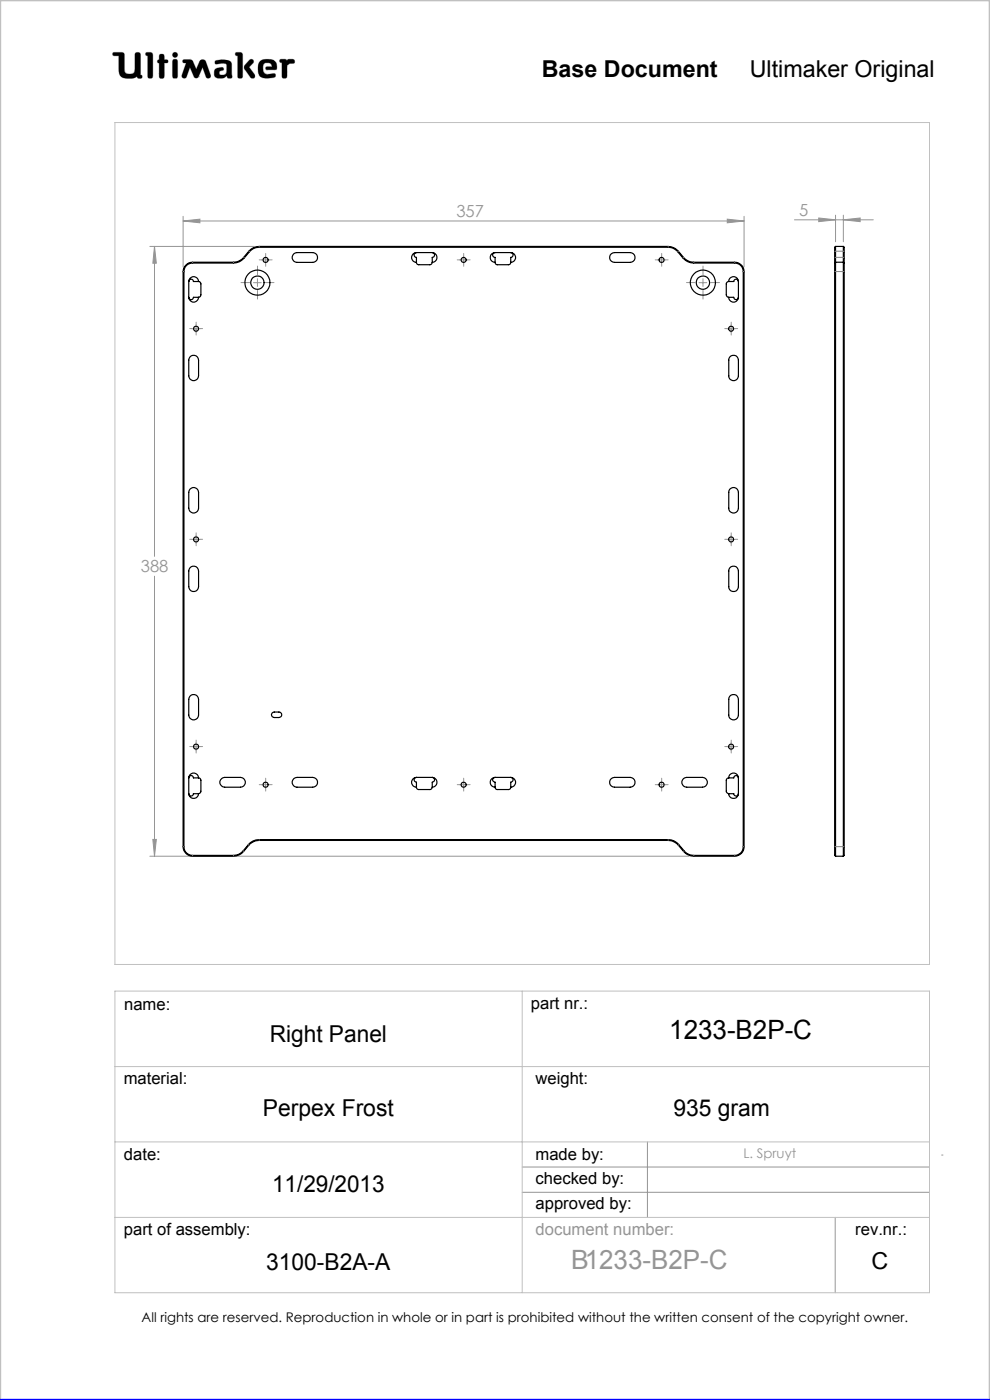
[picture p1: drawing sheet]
<svg xmlns="http://www.w3.org/2000/svg" width="210mm" height="297mm" viewBox="0 0 210 297" stroke-linecap="round" stroke-linejoin="round" font-family="sans-serif">
<g fill="none" stroke="#c0c0c0" stroke-width=".21">
<path d="M24 11.1h1.9l.4 .3 .2 3.9a1.51 1.51 0 0 0 2 0l.2-4a.77 .77 0 0 1 1 0l.1 4.6 .3 .1a.39 .39 0 0 1-.3 .6l-.6-.1-.1-.3a3.8 3.8 0 0 1-3 .3l-.6-.5-.2-.6-.1-3.6h-1a.39 .39 0 0 1-.3-.2 .39 .39 0 0 1 .1-.5zM31 11.1l1.2 .1 .2 .4-.1 4.8a.6 .6 0 0 1-.6 .2 .6 .6 0 0 1-.4-.5v-4.3l-.4-.1zM33.8 12.7v-1.1a.6 .6 0 0 1 .7-.1 .6 .6 0 0 1 .4 .5v.7h.6a.37 .37 0 0 1 0 .6l-.6 .1-.1 3.1a.6 .6 0 0 1-.6 .1 .6 .6 0 0 1-.4-.5v-2.7M33.8 12.7h.1M33.8 13.4h.1M33.8 15.7h.1M33.8 12.7h-.3l-.1 .3v.2l.4 .2M36.7 11.3l.4-.2 .4 .2 .2 .3-.2 .4-.4 .2-.4-.2-.1-.4zM36.8 12.6h.7l.2 .5v3l-.2 .5h-.7l-.2-.5v-3zM38.9 12.7h1.6l.5 .4 .6 1.6 .7-1.6 .5-.4 .6 .1 1.3 3.1-.1 .5a.53 .53 0 0 1-.5 .2 .53 .53 0 0 1-.4-.3l-.7-2-1 2.1-.4 .2-.4-.2-.9-2.1-.7 2a.54 .54 0 0 1-.5 .3 .54 .54 0 0 1-.5-.2v-.5l.9-2.5-.7-.2zM42.1 16.3h.1M45.6 12.9a3.7 3.7 0 0 1 3.4 .3l.1 .5 .1 2.7a.64 .64 0 0 1-1-.2l-.1-.1a1.93 1.93 0 0 1-2.5 .2 1.32 1.32 0 0 1 .4-1.8l1-.2 .3 .1 .1 .2v.3a.73 .73 0 0 0-.9 .8 .98 .98 0 0 0 1.4 0l.2-.6-.1-1.5a2.59 2.59 0 0 0-2 0l-.4-.2z"/>
<path d="M50 11.1l1.3 .1 .2 .4-.1 4.8a.57 .57 0 0 1-.6 .2 .57 .57 0 0 1-.4-.5v-4.3l-.4-.1zM52.9 12.8l.4-.2 .4 .1 .1 .4-1 1.1 1.2 1.6 .1 .5-.2 .3h-.4a5.9 5.9 0 0 1-1.7-2.2l.1-.6zM55 13.3a2.62 2.62 0 0 1 3.5-.1l.2 1.1-.1 .5h-2l-.2-.1v-.5l1.3-.1-.2-.5a1.24 1.24 0 0 0-1.6 .1l-.1 1.1 .2 .6 .8 .4 1.5-.2 .1 .1v.6a3.8 3.8 0 0 1-3.3-.1 3.2 3.2 0 0 1-.1-2.9zM56.6 14.8h.1M59.4 12.6h1.2l.3 .3a1.21 1.21 0 0 1 1.5-.2v.7l-.9 .1-.6 .4-.1 2.5a.6 .6 0 0 1-.6 .2 .6 .6 0 0 1-.4-.5v-2.8l-.5-.2zM24.4 26h172.8v178.6h-172.8zM24.4 210.3h172.8v63.9h-172.8zM110.8 210.3v63.9M24.4 226.3h172.8M24.4 242.2h172.8M24.4 258.3h172.8"/>
</g>
<g fill="none" stroke="#959595" stroke-width=".21">
<path d="M31.8 52.3h22.1M32.8 52.3v65.7M32.8 52.3l.4 3.5h-.8zM38.8 45.9v10.7M38.8 46.9h119M38.8 46.9l3.6-.4v.8zM53.8 60h1.6M54.6 59.1v1.7M55.5 55.1h1.7M56.3 54.3v1.7M97.5 55.1h1.7M98.4 54.3v1.7"/>
<path d="M139.5 55.1h1.7M140.3 54.3v1.7M148.3 60h1.6M149.1 59.1v1.7M154.3 46.5l3.5 .4-3.5 .4zM157.8 45.9v10.7M168.5 46.6h16.7M173.7 46.2l3.5 .4-3.5 .4zM177.2 45.6v5.7M178.9 45.6v5.7M178.9 46.6l3.6-.4v.8zM40.7 69.7h1.7"/>
<path d="M41.6 68.9v1.7M154.3 69.7h1.6M155.1 68.9v1.7M40.7 114.4h1.7M41.6 113.6v1.6M154.3 114.4h1.6M155.1 113.6v1.6M32.8 122.2v59.4M40.7 158.4h1.7M41.6 157.5v1.7M154.3 158.4h1.6M155.1 157.5v1.7"/>
<path d="M32.4 178.1h.8l-.4 3.5zM55.5 166.5h1.7M56.3 165.7v1.6M97.5 166.5h1.7M98.4 165.7v1.6M139.5 166.5h1.7M140.3 165.7v1.6M31.8 181.6h114.4M110.8 247.6h86.4M110.8 252.9h86.4M137.3 242.2v16.1M177.2 258.3v15.9"/>
<path d="M199.7 245h.3"/>
</g>
<path d="M0 297v-297h210v297" fill="none" stroke="#c0c0c0" stroke-width=".5"/>
<path d="M0 297h210" fill="none" stroke="#00f" stroke-width=".5"/>
<path d="M45.7 12.9l-.1 .5 .2 .2 1.2-.2 .9 .1 .2 .3-.1 1.4a.84 .84 0 0 1-.6 .7 .84 .84 0 0 1-.9-.3l.1-.4 .4-.2a.36 .36 0 0 0 .4-.4 .36 .36 0 0 0-.4-.3 1.23 1.23 0 0 0-1.6 1 1.07 1.07 0 0 0 .3 1.1 1.07 1.07 0 0 0 1.1 .2h.6l.3-.2a.28 .28 0 0 1 .4-.3 .28 .28 0 0 1 .2 .4 .57 .57 0 0 0 .6 .2 .57 .57 0 0 0 .3-.6l-.1-2.4a1.23 1.23 0 0 0-1.5-1zM50 11.1v.6l.4 .1v4.6l.3 .2h.5l.3-.3v-4.8l-.4-.4zM53 12.7l-1.2 1.3v.5l1.4 2 .6 .1 .2-.2v-.6l-1.2-1.6 1-.9v-.4l-.4-.3zM55.2 12.9a2.9 2.9 0 0 0 .1 3.4l.5 .2 1 .1 1.4-.2 .3-.2-.1-.5-.2-.1-1.4 .2-.6-.2-.3-.4-.1-.5a.99 .99 0 0 1 .7-1.3 .99 .99 0 0 1 1.2 .7l-1.2 .1-.2 .4 .3 .2h1.5a.51 .51 0 0 0 .6-.1 .51 .51 0 0 0 0-.6 1.62 1.62 0 0 0-2-1.5l-1.1 .1zM59.4 12.6l-.1 .6 .5 .1v3l.2 .3h.6l.3-.4v-2.3l.6-.4 .9-.1 .1-.5-.3-.3h-1l-.3 .3-.4-.3zM36.7 12.7l-.1 .3v3.4l.2 .2h.7l.2-.3v-3.4l-.2-.3zM36.6 11.6a.56 .56 0 0 0 1.1 0 .56 .56 0 0 0-1.1 0zM33.8 11.6v1.1l-.4 .2v.4l.4 .1v2.9l.2 .3h.5l.4-.4v-2.8l.7-.1 .1-.4-.3-.2h-.5v-.8l-.2-.4h-.6zM31 11.1l-.1 .6 .4 .1v4.5l.3 .3h.5l.3-.5v-4.7l-.4-.3zM38.8 12.7v.5l.7 .2-.9 2.5 .1 .6 .5 .1 .3-.2 .8-2.1 .9 2.1 .3 .2h.3l.3-.2 .9-2.1 .7 2.1 .6 .2 .4-.2v-.5l-1-2.8-.3-.4h-.7l-.3 .2-.8 1.8-.9-1.9-.4-.2zM24 11.2v.6h1.2v2.7a1.76 1.76 0 0 0 2.2 2.1h.9l.8-.4 .3 .4h.6l.2-.2-.1-.4-.3-.1v-4.4l-.4-.4h-.5l-.3 .4v3.4a.81 .81 0 0 1-1.1 .8h-.1a.86 .86 0 0 1-1-1.1l-.1-3.3-.4-.2z" fill-rule="evenodd" fill="#000"/>
<g fill="none" stroke="#959595" stroke-width=".21" stroke-dasharray="15.2 1.3 1.3 1.3">
<path d="M53 59.9h-1.9M54.6 58.3v-1.9M55.5 55.1h-.5M56.3 59.9h1.8M56.4 54.3v-.5M56.4 56v.5M57.2 55.1h.5M97.5 55.1h-.5M98.4 54.3v-.5M98.4 56v.5M99.2 55.1h.5M139.5 55.1h-.5"/>
<path d="M140.4 54.3v-.5M140.4 56v.5M141.2 55.1h.5M147.5 59.9h-1.9M149.1 58.3v-1.9M150.8 59.9h1.8M40.8 69.7h-.6M41.6 68.9v-.6M41.6 70.5v.6M42.4 69.7h.6M54.6 61.6v1.8M149.1 61.6v1.8"/>
<path d="M154.3 69.7h-.6M155.1 68.9v-.6M155.1 70.5v.6M155.9 69.7h.6M40.8 114.4h-.6M41.6 113.6v-.6M41.6 115.2v.6M42.4 114.4h.6M154.3 114.4h-.6M155.1 113.6v-.6M155.1 115.2v.6M155.9 114.4h.6"/>
<path d="M40.8 158.4h-.6M41.6 157.5v-.5M41.6 159.2v.5M42.4 158.4h.6M154.3 158.4h-.6M155.1 157.5v-.5M155.1 159.2v.5M155.9 158.4h.6M55.5 166.5h-.5M56.4 165.6v-.5M56.4 167.3v.5M57.2 166.5h.5"/>
<path d="M97.5 166.5h-.5M98.4 165.6v-.5M98.4 167.3v.5M99.2 166.5h.5M139.5 166.5h-.5M140.4 165.6v-.5M140.4 167.3v.5M141.2 166.5h.5"/>
</g>
<path d="M32.8 52.3l.4 3.5h-.8zM32.4 178.1h.8l-.4 3.5zM38.8 46.9l3.6-.4v.8zM154.3 46.5l3.5 .4-3.5 .4zM178.9 46.6l3.6-.4v.8zM173.7 46.2l3.5 .4-3.5 .4z" fill="#959595"/>
<g fill="none" stroke="#000" stroke-width=".25">
<path d="M39.4 56.2a1.78 1.78 0 0 1 1.5-.6h8.6a2.86 2.86 0 0 0 2.2-1l1.1-1.3a3 3 0 0 1 2.2-1h86.7a3 3 0 0 1 2.2 1l1.1 1.3a3 3 0 0 0 2.1 1h8.7a1.99 1.99 0 0 1 2 2v122a1.99 1.99 0 0 1-2 2h-8.7a3 3 0 0 1-2.1-1l-1.1-1.3a3 3 0 0 0-2.2-1h-86.7a3 3 0 0 0-2.2 1l-1.1 1.3a2.86 2.86 0 0 1-2.2 1h-8.6a2.05 2.05 0 0 1-2.1-2v-122a1.78 1.78 0 0 1 .6-1.4zM39.5 56.3l.6-.4 .8-.1h8.6a2.91 2.91 0 0 0 2.3-1.1l1.1-1.3a2.65 2.65 0 0 1 2.1-.9h86.7a2.65 2.65 0 0 1 2.1 .9l1.1 1.3a3.1 3.1 0 0 0 2.2 1.1h8.7a1.81 1.81 0 0 1 1.9 1.8v122a1.81 1.81 0 0 1-1.9 1.9h-8.7a2.65 2.65 0 0 1-2-1l-1.1-1.3a2.91 2.91 0 0 0-2.3-1.1h-86.7a2.91 2.91 0 0 0-2.3 1.1l-1.1 1.3a2.65 2.65 0 0 1-2.1 1h-8.6a1.81 1.81 0 0 1-1.9-1.9v-122l.2-.7zM40 59.7a1.04 1.04 0 0 1 1.1-1 1.04 1.04 0 0 1 1 1M40 59.7a.49 .49 0 0 1 .5-.5 .49 .49 0 0 1 .5 .5h1.1M40 59.7v3.4M42.1 59.7l.4 .2 .1 .3v2.3a.49 .49 0 0 1-.5 .6M62.3 53.8l.7-.2h3.3a1.04 1.04 0 0 1 1.1 1 1.04 1.04 0 0 1-1.1 1.1h-3.3a1.05 1.05 0 0 1-1-.7 1.05 1.05 0 0 1 .3-1.2zM88.3 55.7l.1 .2 .4 .3h2.5l.4-.5M88.3 53.6a1.04 1.04 0 0 0-1 1 1.04 1.04 0 0 0 1 1.1M88.3 53.6a.51 .51 0 0 0-.5 .5 .51 .51 0 0 0 .5 .5v1.1M88.3 53.6h3.4M91.7 53.6a1.04 1.04 0 0 1 1 1 1.04 1.04 0 0 1-1 1.1"/>
<path d="M91.7 53.6a.51 .51 0 0 1 .5 .5 .51 .51 0 0 1-.5 .5v1.1M105 53.6a1.04 1.04 0 0 0-1 1 1.04 1.04 0 0 0 1 1.1M105 55.7l.1 .2 .3 .3h2.6l.3-.3v-.2M105 53.6a.51 .51 0 0 0-.5 .5 .51 .51 0 0 0 .5 .5v1.1M105 53.6h3.3M108.3 53.6a1.04 1.04 0 0 1 1.1 1 1.04 1.04 0 0 1-1.1 1.1M108.3 53.6a.51 .51 0 0 1 .5 .5 .51 .51 0 0 1-.5 .5v1.1M129.7 53.8l.7-.2h3.3a1.04 1.04 0 0 1 1 1 1.04 1.04 0 0 1-1 1.1h-3.3a1.03 1.03 0 0 1-1-.7 1.03 1.03 0 0 1 .3-1.2zM154.6 59.7a1.02 1.02 0 0 1 1-1 1.02 1.02 0 0 1 1 1M154.6 59.7l-.4 .2-.1 .3v2.6l.5 .3M154.6 59.7h1a.49 .49 0 0 1 .5-.5 .49 .49 0 0 1 .5 .5M156.6 59.7v3.4"/>
<path d="M177.1 55.8v125.7l.1 .1M177.2 55.6v126M177.2 52.3v3.3M177.2 52.3l-.1 .2v3.3M177.2 52.3h1.7M177.2 55.6h1.7M177.2 55.6l-.1 .2M178.9 55.6v126M178.9 52.3v3.3M178.9 52.3l.2 .2v3.3M178.9 55.6l.2 .2M179.1 55.8v125.7l-.2 .1"/>
<path d="M40 63.1a1.04 1.04 0 0 0 1.1 1 1.04 1.04 0 0 0 1-1M40 63.1a.49 .49 0 0 0 .5 .5 .49 .49 0 0 0 .5-.5h1.1M40.3 75.7a1.04 1.04 0 0 1 1.1-.3 1.04 1.04 0 0 1 .7 1v3.3a1.04 1.04 0 0 1-1 1.1 1.04 1.04 0 0 1-1.1-1.1v-3.3zM154.6 63.1a1.02 1.02 0 0 0 1 1 1.02 1.02 0 0 0 1-1M154.6 63.1h1a.49 .49 0 0 0 .5 .5 .49 .49 0 0 0 .5-.5M154.8 75.7a1.04 1.04 0 0 1 1.2-.3 1.04 1.04 0 0 1 .6 1v3.3a1.02 1.02 0 0 1-1 1.1 1.02 1.02 0 0 1-1-1.1v-3.3zM40.3 103.8a1.04 1.04 0 0 1 1.1-.3 1.04 1.04 0 0 1 .7 1v3.3a1.04 1.04 0 0 1-1 1 1.04 1.04 0 0 1-1.1-1v-3.3zM154.8 103.8a1.04 1.04 0 0 1 1.2-.3 1.04 1.04 0 0 1 .6 1v3.3a1.02 1.02 0 0 1-1 1 1.02 1.02 0 0 1-1-1v-3.3zM40.3 120.5a1.04 1.04 0 0 1 1.1-.3 1.04 1.04 0 0 1 .7 .9v3.4a1.04 1.04 0 0 1-1 1 1.04 1.04 0 0 1-1.1-1v-3.4zM154.8 120.5a1.04 1.04 0 0 1 1.2-.3 1.04 1.04 0 0 1 .6 .9v3.4a1.02 1.02 0 0 1-1 1 1.02 1.02 0 0 1-1-1v-3.4zM40.3 147.7a1.04 1.04 0 0 1 1.1-.3 1.04 1.04 0 0 1 .7 1v3.3a1.04 1.04 0 0 1-1 1 1.04 1.04 0 0 1-1.1-1v-3.3zM57.7 151.2a2.03 2.03 0 0 1 1.7-.1 .59 .59 0 0 1 .3 .7 .59 .59 0 0 1-.5 .4h-1a.59 .59 0 0 1-.6-.3 .59 .59 0 0 1 .1-.7z"/>
<path d="M154.8 147.7a1.04 1.04 0 0 1 1.2-.3 1.04 1.04 0 0 1 .6 1v3.3a1.02 1.02 0 0 1-1 1 1.02 1.02 0 0 1-1-1v-3.3zM40 165a1.04 1.04 0 0 1 1.1-1 1.04 1.04 0 0 1 1 1M40 168.4a1.04 1.04 0 0 0 1.1 1 1.04 1.04 0 0 0 1-1M40 168.4a.49 .49 0 0 0 .5 .5 .49 .49 0 0 0 .5-.5h1.1M40 165a.49 .49 0 0 1 .5-.5 .49 .49 0 0 1 .5 .5h1.1M40 165v3.4M42.1 165l.4 .2 .1 .3v2.6l-.5 .3M47 165.2l.7-.3h3.3a1.04 1.04 0 0 1 1.1 1.1 1.04 1.04 0 0 1-1.1 1h-3.3a1.03 1.03 0 0 1-1-.7 1.03 1.03 0 0 1 .3-1.1zM62.3 165.2l.7-.3h3.3a1.04 1.04 0 0 1 1.1 1.1 1.04 1.04 0 0 1-1.1 1h-3.3a1.05 1.05 0 0 1-1-.7 1.05 1.05 0 0 1 .3-1.1zM88.3 167l.1 .3 .4 .2h2.5l.4-.5M88.3 164.9a1.04 1.04 0 0 0-1 1.1 1.04 1.04 0 0 0 1 1M88.3 164.9a.51 .51 0 0 0-.5 .5 .51 .51 0 0 0 .5 .5v1.1"/>
<path d="M88.3 164.9h3.4M91.7 164.9a1.04 1.04 0 0 1 1 1.1 1.04 1.04 0 0 1-1 1M91.7 164.9a.51 .51 0 0 1 .5 .5 .51 .51 0 0 1-.5 .5v1.1M105 164.9a1.04 1.04 0 0 0-1 1.1 1.04 1.04 0 0 0 1 1M105 167l.1 .3 .3 .2h2.6l.3-.2v-.3M105 164.9a.51 .51 0 0 0-.5 .5 .51 .51 0 0 0 .5 .5v1.1M105 164.9h3.3M108.3 164.9a1.04 1.04 0 0 1 1.1 1.1 1.04 1.04 0 0 1-1.1 1M108.3 164.9a.51 .51 0 0 1 .5 .5 .51 .51 0 0 1-.5 .5v1.1M129.7 165.2l.7-.3h3.3a1.04 1.04 0 0 1 1 1.1 1.04 1.04 0 0 1-1 1h-3.3a1.03 1.03 0 0 1-1-.7 1.03 1.03 0 0 1 .3-1.1zM145 165.2l.7-.3h3.3a1.04 1.04 0 0 1 1.1 1.1 1.04 1.04 0 0 1-1.1 1h-3.3a1.05 1.05 0 0 1-1-.7 1.05 1.05 0 0 1 .3-1.1zM154.6 165a1.02 1.02 0 0 1 1-1 1.02 1.02 0 0 1 1 1"/>
<path d="M154.6 165l-.3 .1-.2 .4v2.6l.5 .3M154.6 168.4a1.02 1.02 0 0 0 1 1 1.02 1.02 0 0 0 1-1M154.6 168.4h1a.49 .49 0 0 0 .5 .5 .49 .49 0 0 0 .5-.5M154.6 165h1a.49 .49 0 0 1 .5-.5 .49 .49 0 0 1 .5 .5M156.6 165v3.4M177.2 181.6h1.7"/>
<circle cx="54.6" cy="60" r="2.66"/>
<circle cx="54.6" cy="60" r="1.42"/>
<circle cx="56.3" cy="55.1" r=".54"/>
<circle cx="98.3" cy="55.1" r=".54"/>
<circle cx="140.3" cy="55.1" r=".54"/>
<circle cx="149.1" cy="60" r="2.66"/>
<circle cx="149.1" cy="60" r="1.42"/>
<circle cx="41.6" cy="69.7" r=".53"/>
<circle cx="155.1" cy="69.7" r=".53"/>
<circle cx="41.6" cy="114.4" r=".53"/>
<circle cx="155.1" cy="114.4" r=".53"/>
<circle cx="41.6" cy="158.4" r=".54"/>
<circle cx="155.1" cy="158.4" r=".54"/>
<circle cx="56.3" cy="166.5" r=".54"/>
<circle cx="98.3" cy="166.5" r=".54"/>
<circle cx="140.3" cy="166.5" r=".54"/>
</g>
<g fill="none" stroke="#808080" stroke-width=".21" stroke-dasharray="6.3 1.3 1.3 1.3 1.3 1.3">
<path d="M39 57.6h-.1M40.9 55.8v-.2M49.5 55.8v-.2M51.8 54.7l-.1-.1M52.9 53.4l-.1-.1M55 52.4v-.1M141.7 52.3v.1M143.9 53.3l-.1 .1M145 54.6l-.1 .1M147.2 55.6v.2M155.9 55.6v.2M157.9 57.6h-.2"/>
<path d="M177.2 57.6h-.1M177.2 57.6h1.7M177.2 54.6l-.1 .1M177.2 53.3h1.7M177.2 53.3l-.1 .1M178.9 54.6h-1.7M179.1 57.6h-.2M179.1 54.7l-.2-.1M179.1 53.4l-.2-.1M39 179.6h-.1M52.7 179.2l.1 .1M55 178.1v.2"/>
<path d="M141.7 178.3v-.2M143.9 179.3l.1-.1M157.9 179.6h-.2M177.2 179.6h-.1M178.9 179.6h-1.7M179.1 179.6h-.2M40.9 181.4v.2M49.5 181.4v.2M51.6 180.5l.1 .1M145 180.6l.1-.1M147.2 181.6v-.2M155.9 181.6v-.2"/>
</g>
<text font-size="5.6" x="142" y="220.5">1233-B2P-C</text>
<text font-size="5.6" fill="#959595" x="121.1" y="269.2">B1233-B2P-C</text>
<g font-size="4.9">
<text x="114.9" y="16.4">Base Document</text>
<text x="159" y="16.4">Ultimaker Original</text>
<text x="57.2" y="221">Right Panel</text>
<text x="55.8" y="236.8">Perpex Frost</text>
<text x="142.8" y="236.8">935 gram</text>
<text x="57.7" y="252.8">11/29/2013</text>
<text x="56.5" y="269.4">3100-B2A-A</text>
<text x="184.9" y="269.2">C</text>
</g>
<g font-size="3.5" fill="#959595">
<text x="96.8" y="46.1">357</text>
<text x="169.5" y="45.9">5</text>
<text x="29.9" y="121.4">388</text>
<text x="113.6" y="261.9">document number:</text>
</g>
<g font-size="3.5">
<text x="26.3" y="214.2">name:</text>
<text x="112.6" y="214.1">part nr.:</text>
<text x="26.2" y="230">material:</text>
<text x="113.6" y="230">weight:</text>
<text x="26.3" y="246.1">date:</text>
<text x="113.6" y="246.1">made by:</text>
<text x="113.6" y="251.1">checked by:</text>
<text x="113.6" y="256.4">approved by:</text>
<text x="26.3" y="262.1">part of assembly:</text>
<text x="181.4" y="262">rev.nr.:</text>
</g>
<text font-size="2.8" fill="#959595" x="157.7" y="245.6">L. Spruyt</text>
<text font-size="2.8" x="30" y="280.4">All rights are reserved. Reproduction in whole or in part is prohibited without the written consent of the copyright owner.</text>
</svg>
